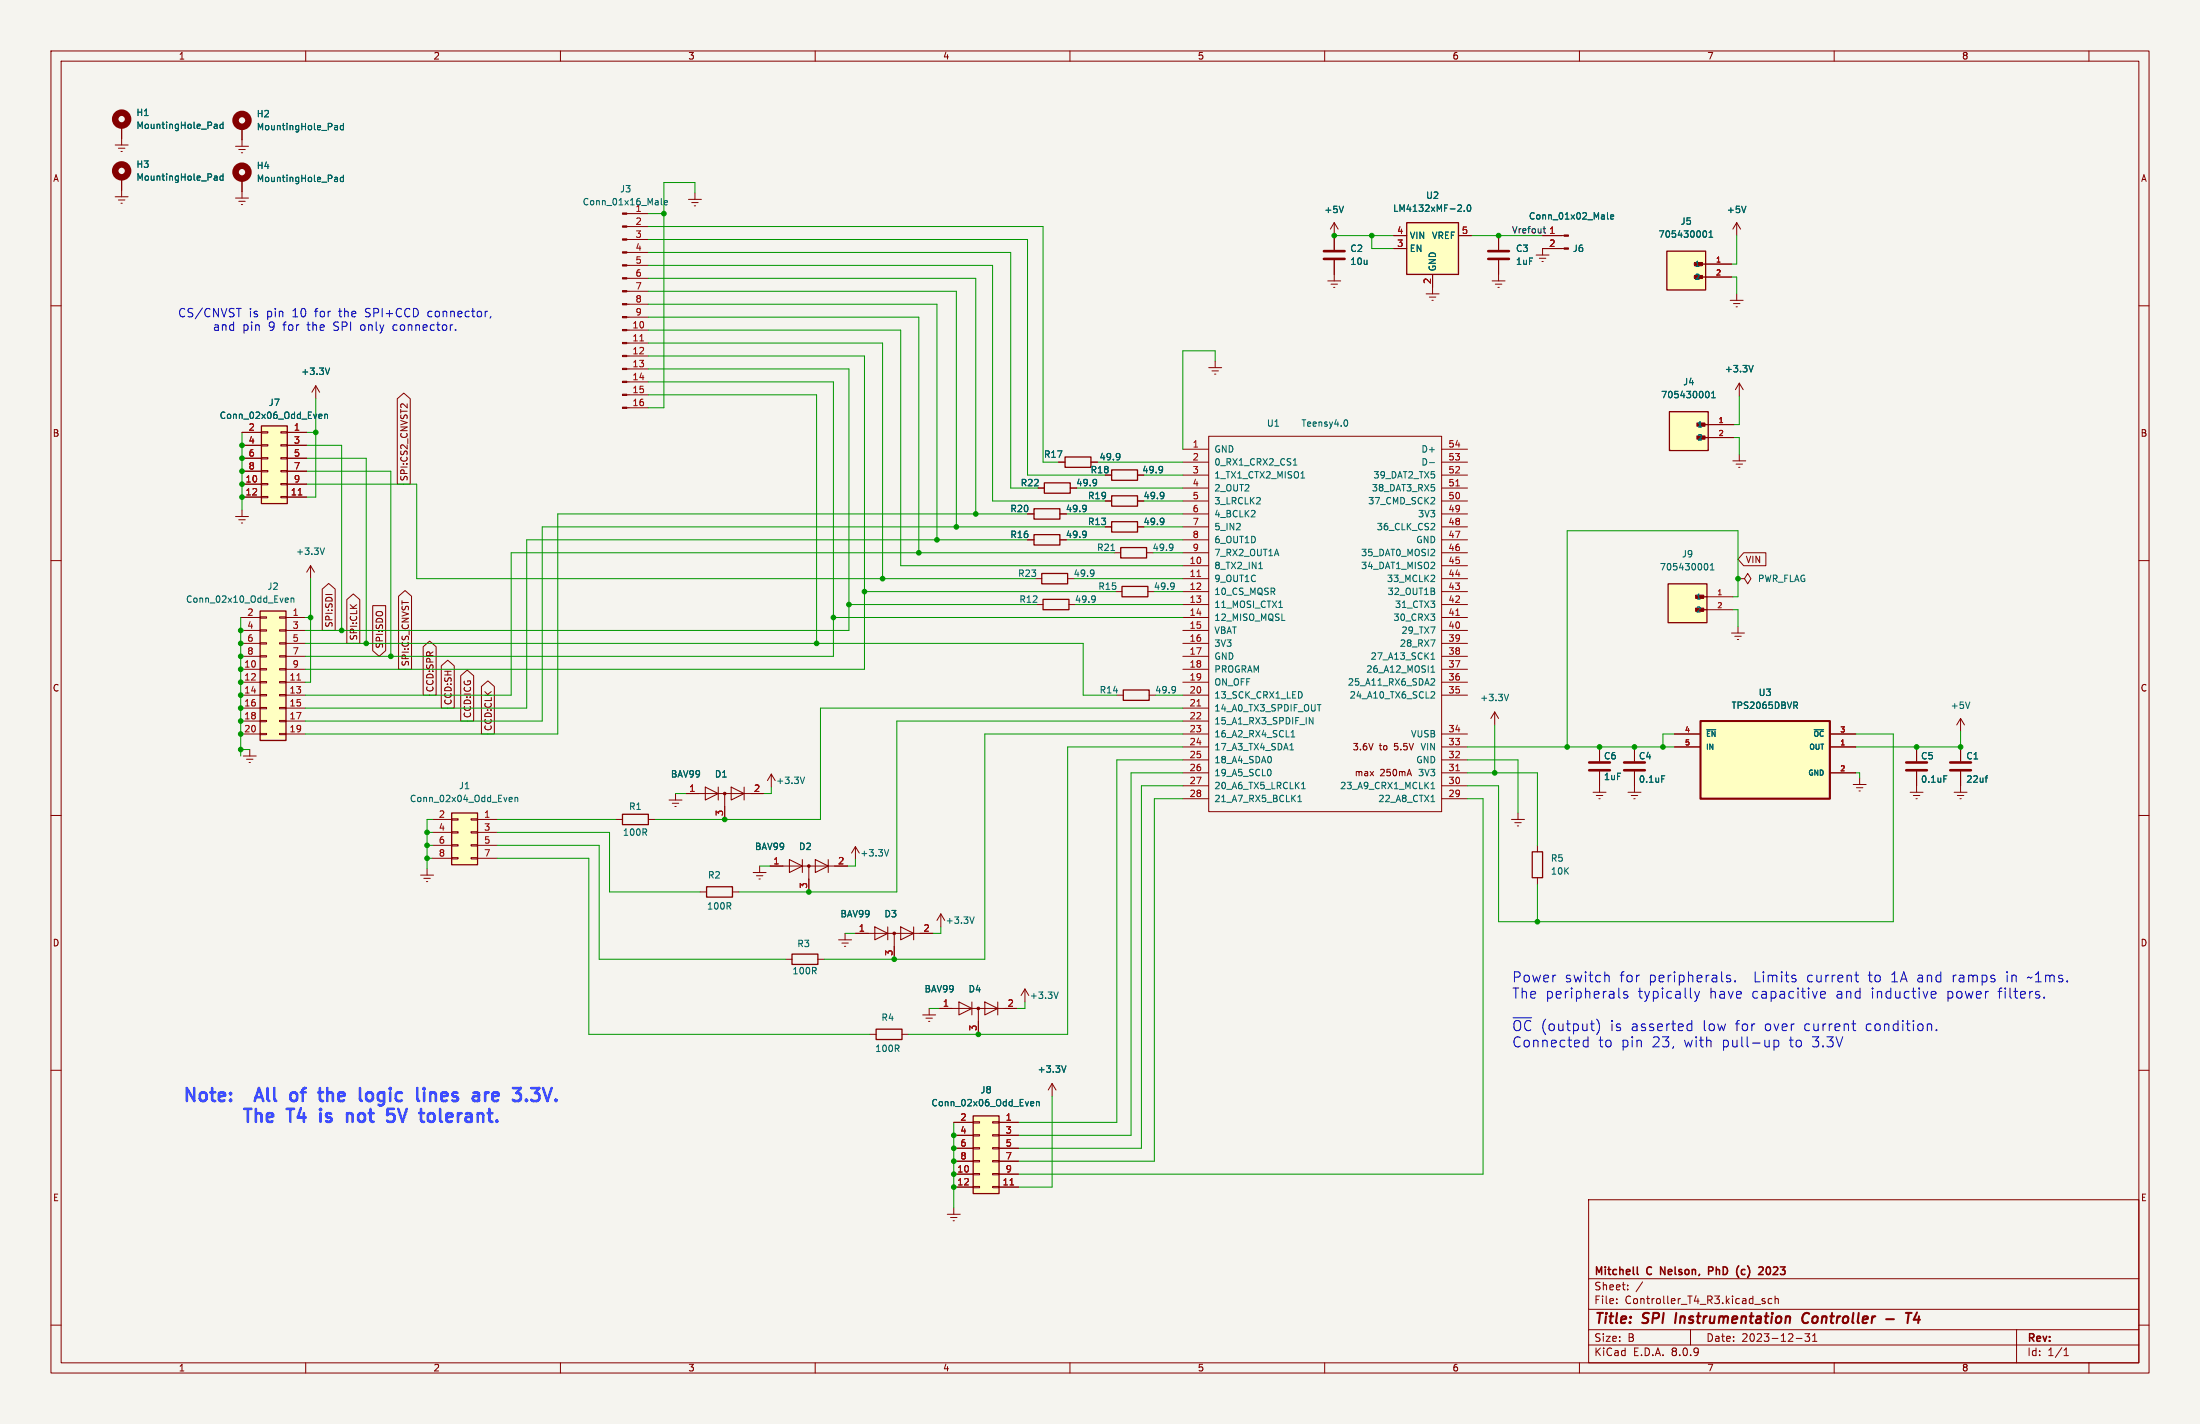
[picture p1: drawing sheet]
<svg xmlns="http://www.w3.org/2000/svg" width="432mm" height="279mm" viewBox="0 0 432 279" stroke-linecap="round" stroke-linejoin="round" font-family="sans-serif">
<path d="M0 0h431.8v279.4h-431.8z" fill="#f5f4ef" stroke="#f5f4ef" stroke-width=".2"/>
<g fill="none" stroke="#840000" stroke-width=".2">
<path d="M10 10h411.8v259.4h-411.8zM12 12h407.8v255.4h-407.8zM60 10v2M110 10v2M160 10v2M210 10v2M260 10v2M310 10v2M360 10v2M410 10v2M22.6 28.4h2.5M23.2 29.1h1.3"/>
<path d="M23.7 29.7h.3M23.9 24.6v3.8M23.9 34.8v2.5M47.5 24.9v2.5M10 60h2M62 75.7l-.8 1.3M62 75.7v2.5M62 75.7l.7 1.3M419.8 60h2M10 110h2M419.8 110h2M10 160h2"/>
<path d="M297.9 159.5v1.3M419.8 160h2M296.7 160.8h2.5M297.3 161.4h1.3M297.8 162.1h.3M10 210h2M419.8 210h2M311.8 235.4h108v32h-108zM10 260h2M311.8 256.9h108M311.8 250.9h108M317.3 255.6v.2"/>
<path d="M317.3 254.9v.1M319.5 252.9v.2M319.5 252.2v.1M322.4 251.5l-1.3 1.9M345.8 255.1l.7 .4-.2 .3-.5-.1M346.4 254.9l-.4-.1-.2 .2M347.8 254.9l-.5-.1-.3 .3 .2 .6h.6M348.4 254.9l.2-.1 .4 .1v.9M348.4 254.3v1.5M419.8 260h2M60 267.4v2M110 267.4v2"/>
<path d="M160 267.4v2M210 267.4v2M260 267.4v2M310 267.4v2M311.8 263.9h108M311.8 260.9h108M331.8 260.9v3M352.5 262.6h1.2M354.3 261.7h.9l-.5 .6 .4 .1v.6l-.2 .2-.6-.2M355.8 263.2h.8M355.8 262.1l.4-.4v1.5M360 267.4v2"/>
<path d="M395.8 260.9v6.5M405.1 266h.9M405.1 264.9l.4-.4v1.5M410 267.4v2"/>
</g>
<path d="M329 257.6l-.2 2M354.7 257.6a1.07 1.07 0 0 0-.9 .8 1.07 1.07 0 0 0 .5 1.2l.5-.1M370.2 258.8h1.5M374.1 257.6h1.1M374.6 257.6l-.2 2M376.3 257.5l-.7 1.4h1.2M376.6 258.3l-.1 1.3" fill="none" stroke="#840000" stroke-width=".4"/>
<path d="M321.4 248.6v1.3l.2 .2M325.9 250.1v-1.5l.9 1.5M336.1 248.6h-.7v1.5M336.1 249.3l-.7 .1M341.3 248.4h-.1M342.1 249.1l-.3 .3v.4l.3 .3M345.8 248.6l.3 .3-.1 .3-.9 .9h1M347.1 248.6a.8 .8 0 0 0-.5 .7 .8 .8 0 0 0 .5 .8" fill="none" stroke="#840000" stroke-width=".3"/>
<g fill="none" stroke="#840000" stroke-width="1.3">
<circle cx="23.9" cy="33.5" r="1.27"/>
<circle cx="23.9" cy="23.4" r="1.27"/>
<circle cx="47.5" cy="23.6" r="1.27"/>
</g>
<g fill="none" stroke="#006464" stroke-width=".2">
<path d="M42.2 24.4l.4 .2v.6M42.2 34.5l.4 .2v.7M42.6 25.2h-.4M42.6 24.7h-.4M42.6 35.3l-.4 .1M42.6 34.8l-.4 .1M43.8 24.4h-.4l-.2 .2 .1 .6h.5M43.8 23.9v1.3M43.8 34.1v1.3M43.8 34.6l-.4-.1-.2 .3 .1 .5h.5M65.8 24.6l.4 .2v.7M66.2 25.4l-.4 .1"/>
<path d="M66.2 24.9l-.4 .1M67.4 24.7l-.4-.1-.2 .3 .1 .5h.5M67.4 24.2v1.3M64.7 72.2l-.4 1.3"/>
</g>
<path d="M333.8 141.5h25.4v15.2h-25.4z" fill="#ffffc2"/>
<path d="M333.8 141.5h25.4v15.2h-25.4z" fill="none" stroke="#840000" stroke-width=".41"/>
<g fill="none" stroke="#840000" stroke-width=".2">
<path d="M46.2 101.3h2.6M46.9 102h1.2M47.4 102.6h.2M47.5 100.1v1.2M61 111l-.8 1.3M61 111v2.5M61 111l.7 1.3M319.5 155.4h2.6M320.2 156.1h1.2M320.7 156.7h.2M320.8 154.2v1.2M328.7 146.6h5.1"/>
<path d="M328.7 144h5.1M359.2 146.6h5M359.2 151.6h5M359.2 144h5"/>
</g>
<path d="M63.7 107.5l-.4 1.3M352.4 138.4l.4 .6M352.6 137.7l.2 .3-.2 .4M335 143.2h1.8M356.1 143.2h1.8" fill="none" stroke="#006464" stroke-width=".2"/>
<path d="M51.3 83.6h5.1v15.2h-5.1z" fill="#ffffc2"/>
<g fill="none" stroke="#840000" stroke-width=".2">
<path d="M22.6 38.6h2.5M23.2 39.2h1.3M23.7 39.9h.3M23.9 37.3v1.3M135.1 39.1h2.6M135.8 39.8h1.2M136.4 37.8v1.3M123 59.7h4.3M123 57.2h4.3M123 54.6h4.3M123 52.1h4.3M123 49.5h4.3"/>
<path d="M123 47h4.3M123 44.5h4.3M123 41.9h4.3M136.3 40.4h.2M123 77.5h4.3M123 74.9h4.3M123 72.4h4.3M123 69.9h4.3M123 67.3h4.3M123 64.8h4.3M123 62.2h4.3M47.5 84.8h3.8"/>
<path d="M47.5 95h3.8M47.5 97.5h3.8M47.5 87.4h3.8M47.5 89.9h3.8M47.5 92.5h3.8M51.3 97.4h1.3v.3h-1.3zM51.3 94.9h1.3v.2h-1.3zM51.3 92.3h1.3v.3h-1.3zM51.3 89.8h1.3v.2h-1.3zM51.3 87.2h1.3v.3h-1.3zM51.3 84.7h1.3v.3h-1.3zM55.1 97.4h1.3v.3h-1.3z"/>
<path d="M55.1 94.9h1.3v.2h-1.3zM55.1 92.3h1.3v.3h-1.3zM55.1 89.8h1.3v.2h-1.3zM55.1 87.2h1.3v.3h-1.3zM55.1 84.7h1.3v.3h-1.3zM56.4 84.8h3.8M56.4 95h3.8M56.4 97.5h3.8M56.4 87.4h3.8M56.4 89.9h3.8M56.4 92.5h3.8M123 80h4.3"/>
<path d="M203.7 95.8h1.3M210.1 95.8h1.2M201.7 105.9h1.2M201.7 100.8h1.2M203.2 113.5h1.3M208 105.9h1.3M208 100.8h1.3M209.5 113.5h1.3M320.8 146.6v2.8M320.8 151.4v2.8M374.9 155.4h2.5M375.5 156.1h1.3"/>
<path d="M376 156.7h.3M376.2 146.6v2.8M376.2 151.4v4M383.5 155.4h2.6M384.2 156.1h1.2M384.7 156.7h.2M384.8 141l-.8 1.2M384.8 141v2.5M384.8 146.6v2.8M384.8 151.4v4M384.8 141l.8 1.2M82.5 171.7h2.6"/>
<path d="M83.2 172.3h1.3M83.7 173h.2M83.8 170.4v1.3"/>
</g>
<path d="M51.3 83.6h5.1v15.2h-5.1zM202.9 99.8h5.1v2.1h-5.1zM205 94.7h5.1v2.1h-5.1zM202.9 104.9h5.1v2h-5.1zM204.5 112.5h5v2.1h-5z" fill="none" stroke="#840000" stroke-width=".25"/>
<path d="M125.6 66.9h.7M58.5 97.1h.8" fill="none" stroke="#a90000" stroke-width=".2"/>
<g fill="none" stroke="#006464" stroke-width=".2">
<path d="M129.8 38.9v1.1l.2 .2M130.4 39.8l.6-.1-.1-.3h-.3l-.2 .1 .1 .6h.4M62.8 81.3h.3l.1 .3-.6 .1M63.1 82.1h-.3M63.7 81.4l.5-.1 .1 .8M63.7 81.3v.8M213.1 99.2l.1 .7-.2 .4M213.2 99.7l-.1 .2M215.1 94.1l.1 .7-.1 .4M215.2 94.6l-.1 .2M213.1 104.3l.1 .6-.2 .5M213.2 104.8l-.1 .1"/>
<path d="M214.6 111.9l.1 .7-.2 .4M214.7 112.4l-.1 .2M386.6 137.7l-.4 1.3M326.2 152.2h.6M381.5 152.2h.6M389.6 152.6h.5M390.1 152.2l-.2 .1"/>
</g>
<path d="M318.8 151.1h4M318.8 149.6h4M374.1 151.1h4.1M374.1 149.6h4.1M382.8 151.1h4M382.8 149.6h4" fill="none" stroke="#840000" stroke-width=".51"/>
<g fill="#840000" stroke="#840000" stroke-width=".2">
<path d="M122.2 79.9h.8v.2h-.8z"/>
<path d="M122.2 77.3h.8v.3h-.8z"/>
<path d="M122.2 74.8h.8v.3h-.8z"/>
<path d="M122.2 72.3h.8v.2h-.8z"/>
<path d="M122.2 69.7h.8v.3h-.8z"/>
<path d="M122.2 67.2h.8v.2h-.8z"/>
<path d="M122.2 64.6h.8v.3h-.8z"/>
<path d="M122.2 62.1h.8v.3h-.8z"/>
<path d="M122.2 59.6h.8v.2h-.8z"/>
<path d="M122.2 57h.8v.3h-.8z"/>
<path d="M122.2 54.5h.8v.2h-.8z"/>
<path d="M122.2 51.9h.8v.3h-.8z"/>
<path d="M122.2 49.4h.8v.3h-.8z"/>
<path d="M122.2 46.9h.8v.2h-.8z"/>
<path d="M122.2 44.3h.8v.3h-.8z"/>
<path d="M122.2 41.8h.8v.2h-.8z"/>
</g>
<path d="M88.6 159.5h5.1v10.2h-5.1z" fill="#ffffc2"/>
<g fill="none" stroke="#840000" stroke-width=".2">
<path d="M203.5 118.6h1.2M209.8 118.6h1.3M218.9 116.1h1.3M225.3 116.1h1.3M47.8 148.3h2.5M48.4 149h1.3M48.9 149.6h.2M49 147.1v1.2M84.8 160.8h3.8M84.8 163.3h3.8M84.8 165.9h3.8M84.8 168.4h3.8"/>
<path d="M88.6 168.3h1.3v.2h-1.3zM88.6 165.7h1.3v.3h-1.3zM88.6 163.2h1.3v.2h-1.3zM88.6 160.7h1.3v.2h-1.3zM92.5 168.3h1.2v.2h-1.2zM92.5 165.7h1.2v.3h-1.2zM92.5 163.2h1.2v.2h-1.2zM92.5 160.7h1.2v.2h-1.2zM93.7 160.8h3.8M93.7 163.3h3.8M93.7 165.9h3.8M93.7 168.4h3.8"/>
</g>
<path d="M204.7 117.6h5.1v2h-5.1zM220.2 115.1h5.1v2h-5.1zM88.6 159.5h5.1v10.2h-5.1z" fill="none" stroke="#840000" stroke-width=".25"/>
<path d="M214.9 117l.1 .6-.2 .5M215 117.5l-.1 .1M230.4 114.4l.1 .7-.2 .4M230.5 114.9l-.1 .2M100.1 156.5h.4v.3l-.6 .1M100.5 157.2l-.4 .1M101.1 156.6l.5-.1v.8M101.1 156.5v.8" fill="none" stroke="#006464" stroke-width=".2"/>
<path d="M276.1 43.7h10.2v10.1h-10.2z" fill="#ffffc2"/>
<path d="M276.1 43.7h10.2v10.1h-10.2z" fill="none" stroke="#840000" stroke-width=".25"/>
<path d="M273.6 48.8h2.5M273.6 46.2h2.5M281.2 53.8v2.6M286.3 46.2h2.5" fill="none" stroke="#840000" stroke-width=".2"/>
<path d="M286.7 40.3l.1 .4-.7 .8h.8M287.4 41.4v.1M288.1 40.3l.2-.1a.68 .68 0 0 1 .4 .6 .68 .68 0 0 1-.4 .7l-.3-.5z" fill="none" stroke="#006464" stroke-width=".2"/>
<path d="M327.4 114.6h7.6v7.6h-7.6z" fill="#ffffc2"/>
<path d="M327.4 114.6h7.6v7.6h-7.6zM333.1 119.6h1.9M333.1 117.1h1.9" fill="none" stroke="#840000" stroke-width=".25"/>
<g fill="#840000" stroke="#840000" stroke-width=".2">
<path d="M332.8 119.3h1.6v.7h-1.6z"/>
<path d="M332.8 116.8h1.6v.6h-1.6z"/>
<path d="M307 48.6h.8v.3h-.8z"/>
<path d="M307 46.1h.8v.3h-.8z"/>
</g>
<g fill="none" stroke="#840000" stroke-width=".2">
<path d="M260.6 55.1h2.5M261.2 55.8h1.3M261.7 56.4h.3M261.9 43.7v5.3M261.9 51.1v4M261.9 43.7l-.8 1.3M261.9 43.7l.7 1.3M294.1 46.2v2.8M294.1 51.1v2.7M301.5 50h2.5M302.1 50.7h1.3M302.6 51.3h.3"/>
<path d="M302.8 46.2h4.2M307 48.8h-4.2v1.2M335 117.1h5.1M335 119.6h5.1M341.1 113.5h1.3l.6-1 .7 1-.7 1.1-.6-1.1M341.1 113.5h.1M293.4 139.7l-.8 1.3M293.4 139.7v2.5M293.4 139.7l.7 1.3M339.9 124.2h2.5M340.5 124.8h1.3M341 125.5h.2"/>
<path d="M341.1 122.9v1.3"/>
</g>
<path d="M263.7 40.5l-.4 1.2M315.5 41.7v1.1l.2 .2M316.1 42.6l.6-.1v-.3h-.4l-.2 .1 .1 .6h.5M334.8 110.6a.68 .68 0 0 1 .4 .6 .68 .68 0 0 1-.4 .6M335.7 111.8h.7M335.7 110.9l.4-.3v1.2M296.1 136.2l-.4 1.3" fill="none" stroke="#006464" stroke-width=".2"/>
<path d="M259.8 50.8h4.1M259.8 49.3h4.1M292.1 50.8h4.1M292.1 49.3h4.1" fill="none" stroke="#840000" stroke-width=".51"/>
<path d="M327.2 49.3h7.6v7.6h-7.6z" fill="#ffffc2"/>
<path d="M327.2 49.3h7.6v7.6h-7.6zM332.9 54.4h1.9M332.9 51.8h1.9" fill="none" stroke="#840000" stroke-width=".25"/>
<g fill="#840000" stroke="#840000" stroke-width=".2">
<path d="M332.5 54h1.6v.7h-1.6z"/>
<path d="M332.5 51.5h1.6v.6h-1.6z"/>
</g>
<g fill="none" stroke="#840000" stroke-width=".2">
<path d="M279.9 57.7h2.5M280.5 58.3h1.3M281.1 58.9h.2M281.2 56.4v1.3M292.9 55.1h2.5M293.5 55.8h1.3M294 56.4h.3M294.1 53.8v1.3M334.8 51.8h5.1M334.8 54.4h5.1M339.6 58.9h2.5M340.2 59.6h1.3"/>
<path d="M340.9 43.7v2.5M340.9 57.7v1.2M340.9 43.7l-.8 1.3M340.9 43.7l.7 1.3M340.7 60.2h.3M341.4 75.2l-.8 1.3M341.4 75.2v2.5M341.4 75.2l.7 1.3M340.1 90.4h2.5M340.7 91.1h1.3M341.2 91.7h.3M341.4 89.2v1.2"/>
<path d="M206.5 212.6l-.8 1.3M206.5 212.6v2.5M206.5 212.6l.8 1.3"/>
</g>
<path d="M334.5 45.3a.68 .68 0 0 1 .5 .6 .68 .68 0 0 1-.5 .7M335.4 46.6h.8M335.4 45.6l.4-.3v1.3M342.7 40.5l-.4 1.2M344.1 71.7l-.4 1.3M209.2 209.1l-.4 1.3" fill="none" stroke="#006464" stroke-width=".2"/>
<path d="M327.7 80.8h7.6v7.6h-7.6z" fill="#ffffc2"/>
<path d="M327.7 80.8h7.6v7.6h-7.6zM333.4 85.9h1.9M333.4 83.3h1.9M300.7 167.1h2.1v5.1h-2.1z" fill="none" stroke="#840000" stroke-width=".25"/>
<g fill="#840000" stroke="#840000" stroke-width=".2">
<path d="M333.1 85.5h1.5v.7h-1.5z"/>
<path d="M333.1 83h1.5v.6h-1.5z"/>
</g>
<g fill="none" stroke="#840000" stroke-width=".2">
<path d="M46.2 38.9h2.6M46.2 28.7h2.6M46.9 39.5h1.2M46.9 29.3h1.2M47.4 30h.2M47.5 27.4v1.3M47.5 35.1v3.8M47.4 40.1h.2M237.2 72.1h2.6M237.9 72.8h1.2M238.4 73.4h.2M238.5 70.9v1.2"/>
<path d="M232.2 98.3h5M232.2 95.8h5M232.2 93.2h5M232.2 90.7h5M232.2 88.1h5M237.2 85.6h45.8v73.7h-45.8zM283 98.3h5M283 95.8h5M283 93.2h5M283 90.7h5M283 88.1h5M335.3 83.3h5.1"/>
<path d="M335.3 85.9h5.1M232.2 111h5M232.2 113.5h5M232.2 116.1h5M232.2 118.6h5M232.2 108.5h5M232.2 105.9h5M232.2 103.4h5M232.2 100.8h5M283 111h5M283 113.5h5M283 116.1h5"/>
<path d="M283 118.6h5M283 108.5h5M283 105.9h5M283 103.4h5M283 100.8h5M232.2 121.2h5M232.2 123.7h5M232.2 126.2h5M232.2 128.8h5M232.2 131.3h5M232.2 133.9h5M232.2 136.4h5"/>
<path d="M232.2 138.9h5M283 121.2h5M283 123.7h5M283 126.2h5M283 128.8h5M283 131.3h5M283 133.9h5M283 136.4h5M232.2 141.5h5M232.2 144h5M232.2 146.6h5M232.2 149.1h5"/>
<path d="M232.2 151.6h5M232.2 154.2h5M232.2 156.7h5M283 144h5M283 146.6h5M283 149.1h5M283 151.6h5M283 154.2h5M283 156.7h5M312.7 155.4h2.5M313.3 156.1h1.3M313.8 156.7h.3"/>
<path d="M313.9 146.6v2.8M313.9 151.4v4M363.7 153.9h2.6M364.4 154.6h1.2M364.9 155.2h.2M365 152.7v1.2M184.7 179.3l.7 1.3M184.7 179.3v2.6M184.7 179.3l-.8 1.3M301.8 165.9v1.2M301.8 172.2v1.3"/>
</g>
<g fill="none" stroke="#006464" stroke-width=".2">
<path d="M65.8 34.8l.4 .2v.6M66.2 35.6h-.4M66.2 35.1h-.4M67.4 34.8h-.4l-.2 .2 .1 .6h.5M67.4 34.4v1.2M335 76.8a.68 .68 0 0 1 .5 .6 .68 .68 0 0 1-.5 .6M335.9 78h.8M335.9 77.1l.4-.3v1.2M253.8 91.3h.8M254 90.3l.2-.3v1.3M255.3 93.8h.8M264.1 82.4a.68 .68 0 0 1 .4 .6 .68 .68 0 0 1-.4 .6"/>
<path d="M280.6 90.8h.9M280.8 98.9h.8M281.5 95.7v.5M281.5 97.7v.5M247.1 111.6h.7M251 119.2h.7M281.4 102.7l.2 .2-.1 .3-.7 .8h.8M281.5 110.4v.5l-.7 .7h.8M281.5 107.8v.5l-.7 .7h.8M281.5 112.9v.5l-.7 .7h.8M255.5 135.9l.1 .4-.1 .5M258.6 138.2h.7"/>
<path d="M280.8 125.5h.9l-.6 1.3M280.9 128.5l.3-.4v1.3M280.9 131l.3-.4v1.3M280.9 131.9h.7M280.9 129.4h.7M281.1 135.7l.4 .1 .1 .3-.8 .9h.8M281.1 133.2h.4l.1 .3-.8 .9h.8M249.3 151l.2 .4-.2 .8M249.5 148.6v.8M253.2 147.1h.7M253.4 144.6h.7M253.4 143.7l.4-.4v1.3"/>
<path d="M253.4 146l.1-.1v1.2M254.7 157.3h.8M254.7 156.4l.4-.4v1.3M255.5 154.8h.7M255.5 153.9l.3-.4v1.3M257 140.8l.7 1.3v-1.3M280.9 154.8h.7M280.9 157.3h.7M280.9 153.9l.3-.4v1.3M191.2 179.9l-.4 1.3"/>
</g>
<path d="M285.7 95.3h.8M234.9 113.1h.8M234.9 138.5h.8M285.7 120.7h.8M285.7 151.2h.8" fill="none" stroke="#a90000" stroke-width=".2"/>
<path d="M311.9 151.1h4.1M311.9 149.6h4.1" fill="none" stroke="#840000" stroke-width=".51"/>
<circle cx="47.5" cy="33.8" r="1.27" fill="none" stroke="#840000" stroke-width="1.3"/>
<path d="M51.1 119.9h5v25.4h-5z" fill="#ffffc2"/>
<g fill="none" stroke="#840000" stroke-width=".2">
<path d="M47.2 121.2h3.9M47.2 131.3h3.9M47.2 133.9h3.9M47.2 136.4h3.9M47.2 138.9h3.9M47.2 123.7h3.9M47.2 126.2h3.9M47.2 128.8h3.9M51.1 138.8h1.2v.3h-1.2zM51.1 136.3h1.2v.2h-1.2zM51.1 133.7h1.2v.3h-1.2zM51.1 131.2h1.2v.2h-1.2z"/>
<path d="M51.1 128.7h1.2v.2h-1.2zM51.1 126.1h1.2v.3h-1.2zM51.1 123.6h1.2v.2h-1.2zM51.1 121h1.2v.3h-1.2zM54.9 138.8h1.2v.3h-1.2zM54.9 136.3h1.2v.2h-1.2zM54.9 133.7h1.2v.3h-1.2zM54.9 131.2h1.2v.2h-1.2zM54.9 128.7h1.2v.2h-1.2zM54.9 126.1h1.2v.3h-1.2zM54.9 123.6h1.2v.2h-1.2zM54.9 121h1.2v.3h-1.2z"/>
<path d="M56.1 121.2h3.8M56.1 131.3h3.8M56.1 133.9h3.8M56.1 136.4h3.8M56.1 138.9h3.8M56.1 123.7h3.8M56.1 126.2h3.8M56.1 128.8h3.8M47.2 141.5h3.9M47.2 144h3.9M51.1 143.9h1.2v.2h-1.2zM51.1 141.4h1.2v.2h-1.2z"/>
<path d="M54.9 143.9h1.2v.2h-1.2zM54.9 141.4h1.2v.2h-1.2zM56.1 141.5h3.8M56.1 144h3.8M151.4 151.9l.7 1.3M151.4 151.9v2.5M151.4 151.9l-.8 1.3M164.6 184.4h2.5M165.2 185h1.3M165.7 185.7h.3M165.9 183.1v1.3M167.9 183.1h15.2"/>
<path d="M171.7 181.9l2.5 1.2-2.5 1.3zM174.2 181.9v2.5M175.5 183.1v5.1M176.8 181.9l2.5 1.2-2.5 1.3zM179.3 181.9v2.5"/>
</g>
<path d="M51.1 119.9h5v25.4h-5z" fill="none" stroke="#840000" stroke-width=".25"/>
<path d="M58.3 133.4h.7" fill="none" stroke="#a90000" stroke-width=".2"/>
<path d="M56.2 117.3l.3 .1 .1 .2-.6 .2M56.5 118.1l-.3 .1M57.1 117.5l.5-.1 .1 .8M57.1 117.3v.9M157.9 152.5l-.4 1.2" fill="none" stroke="#006464" stroke-width=".2"/>
<circle cx="175.5" cy="183.1" r=".25" fill="#840000" stroke="#840000" stroke-width=".2"/>
<path d="M191 218.9h5.1v15.3h-5.1z" fill="#ffffc2"/>
<g fill="none" stroke="#840000" stroke-width=".2">
<path d="M23.9 24.6v2.6M23.9 34.8v2.5M47.5 24.9v2.5M47.5 35.1v2.5M261.9 46.2v2.8M261.9 51.1v2.7M273.6 48.8h2.5M273.6 46.2h2.5M281.2 53.8v2.6M286.3 46.2h2.5M294.1 46.2v2.8M294.1 51.1v2.7"/>
<path d="M302.8 48.8h3.8M302.8 46.2h3.8M334.8 51.8h5.1M334.8 54.4h5.1M78 78.2l1.2-1.1 1.3 1.1v16.8h-2.5zM78.8 79.3h.4M79.9 79.2v.8M47.5 84.8h3.8M47.5 95h3.8M47.5 97.5h3.8M47.5 87.4h3.8M47.5 89.9h3.8"/>
<path d="M47.5 92.5h3.8M56.4 84.8h3.8M56.4 95h3.8M56.4 97.5h3.8M56.4 87.4h3.8M56.4 89.9h3.8M56.4 92.5h3.8M203.7 95.8h1.3M207.8 90.7h1.2M210.1 95.8h1.2M214.1 90.7h1.3M216.9 93.2h1.3"/>
<path d="M216.9 98.3h1.3M223.3 93.2h1.2M223.3 98.3h1.2M335.3 83.3h5.1M335.3 85.9h5.1M63.2 115.6l1.3-1.1 1.3 1.1v8.1h-2.6zM68.1 117.6l1.2-1.1 1.3 1.1v8.6h-2.5zM73.2 118.8h2.5v8.9l-1.3 1.1-1.2-1.1zM78.2 117l1.3-1.1 1.3 1.1v14.3h-2.6zM201.7 105.9h1.2M201.7 100.8h1.2M208 105.9h1.3"/>
<path d="M208 100.8h1.3M216.9 103.4h1.3M218.7 108.5h1.3M223.3 103.4h1.2M225 108.5h1.3M342.2 108.5h4.4v2.5h-4.4l-1.1-1.3zM83.1 126.9l1.2-1.1 1.3 1.1v9.5h-2.5zM86.6 130.6l1.3-1.1 1.3 1.1v8.3h-2.6zM90.4 132.6l1.3-1.1 1.3 1.1v8.9h-2.6zM94.5 134.7l1.3-1.1 1.2 1.1v9.3h-2.5zM219.2 136.4h1.3M225.6 136.4h1.2"/>
<path d="M131.3 157h2.6M132 157.6h1.2M132.5 158.2h.2M132.6 155.7v1.3M134.6 155.7h15.3M138.4 154.4l2.6 1.3-2.6 1.3zM141 154.4v2.6M142.2 155.7v5.1M143.5 154.4l2.5 1.3-2.5 1.3zM146 154.4v2.6M313.9 146.6v2.8M313.9 151.4v2.8"/>
<path d="M320.8 146.6v2.8M320.8 151.4v2.8M328.7 146.6h5.1M328.7 144h5.1M359.2 146.6h5M359.2 151.6h5M359.2 144h5M376.2 146.6v2.8M376.2 151.4v2.8M384.8 146.6v2.8M384.8 151.4v2.8M120.9 160.8h1.3"/>
<path d="M127.3 160.8h1.2M137.4 175h1.3M143.8 175h1.2M147.8 171.2h2.6M148.5 171.8h1.2M149 172.5h.2M149.1 169.9v1.3M151.1 169.9h15.3M154.9 168.7l2.6 1.2-2.6 1.3zM157.5 168.7v2.5M158.7 169.9v5.1M160 168.7l2.6 1.2-2.6 1.3z"/>
<path d="M162.6 168.7v2.5M167.9 166.1l.8 1.3M167.9 166.1v2.6M167.9 166.1l-.8 1.3M154.2 188.2h1.2M160.5 188.2h1.3M167.9 183.1h2.5M175.5 185.7v2.5M180.6 183.1h2.5M181.1 199.1h2.5M181.7 199.8h1.3M182.4 197.9v1.2"/>
<path d="M184.4 197.9h15.2M188.2 196.6l2.6 1.3-2.6 1.2zM190.8 196.6v2.5M192 197.9v5M193.3 196.6l2.5 1.3-2.5 1.2zM195.8 196.6v2.5M201.2 194.1l.7 1.2M201.2 194.1v2.5M201.2 194.1l-.8 1.2M170.7 202.9h1.3M177 202.9h1.3M182.2 200.4h.3"/>
<path d="M185.9 238.3h2.6M186.6 238.9h1.2M187.1 239.5h.2M187.2 220.2h3.8M187.2 230.4h3.8M187.2 232.9h3.8M187.2 222.8h3.8M187.2 225.3h3.8M187.2 227.8h3.8M187.2 237v1.3M191 232.8h1.3v.2h-1.3zM191 230.3h1.3v.2h-1.3z"/>
<path d="M191 227.7h1.3v.3h-1.3zM191 225.2h1.3v.2h-1.3zM191 222.6h1.3v.3h-1.3zM191 220.1h1.3v.2h-1.3zM194.8 232.8h1.3v.2h-1.3zM194.8 230.3h1.3v.2h-1.3zM194.8 227.7h1.3v.3h-1.3zM194.8 225.2h1.3v.2h-1.3zM194.8 222.6h1.3v.3h-1.3zM194.8 220.1h1.3v.2h-1.3zM196.1 220.2h3.8M196.1 230.4h3.8"/>
<path d="M196.1 232.9h3.8M196.1 222.8h3.8M196.1 225.3h3.8M196.1 227.8h3.8"/>
</g>
<path d="M209 89.7h5.1v2h-5.1zM218.2 92.2h5.1v2h-5.1zM218.2 97.3h5.1v2h-5.1zM218.2 102.4h5.1v2h-5.1zM220 107.4h5v2.1h-5zM220.5 135.4h5.1v2h-5.1zM122.2 159.8h5.1v2h-5.1zM138.7 174h5.1v2h-5.1zM155.4 187.2h5.1v2h-5.1zM172 201.9h5v2.1h-5zM191 218.9h5.1v15.3h-5.1z" fill="none" stroke="#840000" stroke-width=".25"/>
<path d="M58.5 97.1h.8M198.2 232.5h.8" fill="none" stroke="#a90000" stroke-width=".2"/>
<g fill="none" stroke="#006464" stroke-width=".2">
<path d="M42.2 24.4l.4 .2v.6M42.2 34.5l.4 .2v.7M42.6 35.3l-.4 .1M42.6 34.8l-.4 .1M42.6 25.2h-.4M42.6 24.7h-.4M43.8 34.6l-.4-.1-.2 .3 .1 .5h.5M43.8 23.9v1.3M43.8 34.1v1.3M43.8 24.4h-.4l-.2 .2 .1 .6h.5M65.8 24.6l.4 .2v.7M65.8 34.8l.4 .2v.6"/>
<path d="M66.2 25.4l-.4 .1M66.2 24.9l-.4 .1M66.2 35.6h-.4M66.2 35.1h-.4M67.4 24.7l-.4-.1-.2 .3 .1 .5h.5M67.4 24.2v1.3M67.4 34.4v1.2M67.4 34.8h-.4l-.2 .2 .1 .6h.5M263.7 40.5l-.4 1.2M286.7 40.3l.1 .4-.7 .8h.8M287.4 41.4v.1M288.1 40.3l.2-.1a.68 .68 0 0 1 .4 .6 .68 .68 0 0 1-.4 .7l-.3-.5z"/>
<path d="M315.5 41.7v1.1l.2 .2M316.1 42.6l.6-.1v-.3h-.4l-.2 .1 .1 .6h.5M334.5 45.3a.68 .68 0 0 1 .5 .6 .68 .68 0 0 1-.5 .7M335.4 46.6h.8M335.4 45.6l.4-.3v1.3M342.7 40.5l-.4 1.2M64.7 72.2l-.4 1.3M335 76.8a.68 .68 0 0 1 .5 .6 .68 .68 0 0 1-.5 .6M335.9 78h.8M335.9 77.1l.4-.3v1.2M344.1 71.7l-.4 1.3M62.8 81.3h.3l.1 .3-.6 .1"/>
<path d="M63.1 82.1h-.3M63.7 81.4l.5-.1 .1 .8M63.7 81.3v.8M213.1 99.2l.1 .7-.2 .4M213.2 99.7l-.1 .2M215.1 94.1l.1 .7-.1 .4M215.2 94.6l-.1 .2M219.7 89l.1 .7-.2 .4M219.8 89.5l-.1 .2M228.1 91.6l.1 .6-.2 .5M228.2 92.1l-.1 .1M228.3 96.7l.1 .6-.1 .4"/>
<path d="M228.4 97.1l-.1 .2M213.1 104.3l.1 .6-.2 .5M213.2 104.8l-.1 .1M218 108h.8M228.3 101.7l.1 .7-.1 .4M228.4 102.2l-.1 .2M230.1 106.8l.1 .7-.2 .4M230.2 107.3l-.1 .2M230.6 134.8l.1 .6-.2 .4M230.7 135.2l-.1 .2M352.4 138.4l.4 .6M352.6 137.7l.2 .3-.2 .4"/>
<path d="M326.2 152.2h.6M335 143.2h1.8M356.1 143.2h1.8M381.5 152.2h.6M389.6 152.6h.5M390.1 152.2l-.2 .1M174.4 166.7l-.4 1.3M207.7 194.6l-.4 1.3M202.5 216.1l.3 .1 .1 .2-.6 .2M202.8 216.9l-.3 .1M203.4 216.3l.5-.1 .1 .8M203.4 216.1v.9"/>
<path d="M209.2 209.1l-.4 1.3"/>
</g>
<g fill="#840000" stroke="#840000" stroke-width=".2">
<circle cx="142.2" cy="155.7" r=".25"/>
<circle cx="192" cy="197.9" r=".25"/>
<circle cx="158.7" cy="169.9" r=".25"/>
</g>
<path d="M302.9 44.9h.5M303.1 44.4v1.1l.3 .2" fill="none" stroke="#0f0f0f" stroke-width=".2"/>
<g fill="none" stroke="#0000c2" stroke-width=".2">
<path d="M46.4 60.5h.9M89.4 64.7v.1M96.3 62.1l-.1 .3M313.4 200a2.27 2.27 0 0 1 0 3M315.3 191.3l.4 .1 .1 .2v1.1M317.7 195.6l.3 .2M319.4 194.6l-.5-.1-.2 .3 .1 .3 .6 .2v.4h-.7M332.6 194.5l.5 1.3M333.1 195.8l-.2 .5-.3 .2M333.6 194.5l-.5 1.3M339.6 191.4l-.5-.1-.3 .3 .1 .3 .7 .2v.5h-.8M340.5 192.5v.2"/>
<path d="M352.2 192l.3 .3-.3 .4M352.2 191.3l.2 .1M357.3 195.2l1-.2-.1-.4-.6-.1-.3 .3 .1 .9h.8M364 191.3h.8M364.3 190.7v1.7l.1 .2 .4 .1M379 195.6l.3 .2 .6-.1M379 194.8l.3-.3h.4l.3 .3v.2l-1 .2M401.2 195.7v.1M310.7 205l.4 .4 .6-.1M311.7 203.4v2M311.7 204.2l-.6-.1-.4 .4M312.1 200.9h.8"/>
<path d="M312.5 202.1l.4 .1M331.3 201h.8M331.3 202.1h.8M332.1 200.2v2M347.2 204.1v1.3M347.2 205.2v.1M348.2 204.2l.6-.1 .3 .4v.5l-.2 .3h-.7M348.2 204.1v2M363.5 200.9h.7M363.8 200.2v1.7v.2l.4 .1M378.6 200.9l.4 .1 .1 .2v1M380.1 202v.2"/>
</g>
<g fill="none" stroke="#3d4cff" stroke-width=".51">
<path d="M50.8 213.5l-.8 2.5M58.1 214.5a.69 .69 0 0 0-1.1 .3v.7a.69 .69 0 0 0 1.1 .4M64.2 213.5v2.5M64.6 214.3l-.4 .3M68.1 218.4v1.7M69.1 218.5a.69 .69 0 0 0-1 .2M72.1 214.5a.69 .69 0 0 1 1.1 .3v.7a.69 .69 0 0 1-1.1 .4M77.3 218.8l.1 .2-.1 .9-.4 .2h-.6M84.4 218.4a.69 .69 0 0 1 .9 .5v.7a.69 .69 0 0 1-.9 .5M84.4 214.6a.63 .63 0 0 1 1.1 .1v1.3M84.4 214.3v1.7M97.9 214.7l-.4-.4h-.5l-.3 .4 .1 1.2 .2 .1 .8-.1"/>
<path d="M97.9 214.9l-1.2 .3M100.7 213.5h1.5l-.8 1M104.3 213.5h1.6l-.9 1a.69 .69 0 0 1 .9 .4v.6l-.3 .4-1 .1M106.6 213.5l.8 2.5"/>
</g>
<g fill="none" stroke="#009600" stroke-width=".2">
<path d="M136.4 37.8v-2h-6.1v44.2h-3M127.3 47h74.4v46.2h15.2M127.3 52.1h67.5v46.2h22.1M127.3 44.5h77.4v46.2h3.1M127.3 49.5h71.1v46.3h5.3M127.3 57.2h60.4v46.2M127.3 59.7h56.6v46.2M127.3 54.6h64.2v46.2M127.3 41.9h3M261.9 46.2h11.7M269.2 46.2v2.6h4.4M288.8 46.2h14"/>
<path d="M339.9 54.4h1v3.3M340.9 46.2v5.6h-1M62 78.2v19.3h-1.8M127.3 69.9h42.4v61.4h-109.8M127.3 72.4h39.3v51.3h-106.7M127.3 77.5h33v48.7M127.3 74.9h36.3v53.9h-103.7M127.3 67.3h45.9v46.2M127.3 64.8h49.5v46.2h55.4M127.3 62.2h53v46.3M238.5 70.9v-2.1h-6.3v19.3M341.4 77.7v5.6h-1"/>
<path d="M47.5 84.8v15.3M60.2 95h21.6v18.5h121.4M60.2 84.8h1.8M60.2 89.9h11.7v36.3M60.2 87.4h6.9v36.3M60.2 92.5h16.5v36.3M211.3 95.8h20.9M215.4 90.7h16.8M224.5 93.2h7.7M224.5 98.3h7.7M340.4 85.9h1v3.3M61 113.5v20.4h-1.1"/>
<path d="M166.6 118.6h36.9M169.7 116.1h49.2M201.7 105.9h-98.3v33h-43.5M201.7 100.8h-92.2v43.2h-49.6M209.3 105.9h22.9M209.3 100.8h22.9M210.8 113.5h21.4M211.1 118.6h21.1M216.9 103.4h-110.5v38.1h-46.5M218.7 108.5h-118.4v27.9h-40.4M224.5 103.4h7.7M226.3 108.5h5.9"/>
<path d="M226.6 116.1h5.6M340.1 117.1h1v-13h-33.5v42.5M340.1 119.6h1v3.3M47.2 121.2v27.1M59.9 126.2h152.7v10.2h6.6M59.9 121.2h1.1M163.6 121.2h68.6M226.8 136.4h5.4M232.2 138.9h-71.2v21.9h-32.5M47.2 147.1h1.8M132.6 155.7h2M151.4 154.4v1.3h-1.5"/>
<path d="M232.2 156.7h-5.6v71.1h-26.7M232.2 141.5h-56.2v33.5h-31M232.2 146.6h-22.7v56.3h-31.2M232.2 149.1h-13v71.1h-19.3M232.2 151.6h-10.2v71.2h-22.1M232.2 144h-38.9v44.2h-31.5M232.2 154.2h-8.2v71.1h-24.1M288 156.7h3.1v73.7h-91.2M288 146.6h40.7M288 149.1h9.9v10.4M288 151.6h13.8v14.3M293.4 142.2v9.4"/>
<path d="M328.7 144h-2.3v2.6M364.2 144h7.4v36.8h-77.5v-26.6h-6.1M364.2 151.6h.8v1.1M384.8 143.5v3.1h-20.6M83.8 168.4h1M83.8 165.9h1M83.8 163.3h1M84.8 160.8h-1v9.6M97.5 168.4h18.1v34.5h55.1M97.5 163.3h22.1v11.7h17.8M97.5 165.9h20.1v22.3h36.6M97.5 160.8h23.4"/>
<path d="M149.1 169.9h2M167.9 168.7v1.2h-1.5M301.8 173.5v7.3M165.9 183.1h2M182.4 197.9h2M184.7 181.9v1.2h-1.6M201.2 196.6v1.3h-1.6M206.5 215.1v17.8h-6.6M187.2 220.2v16.8"/>
</g>
<g fill="#009600" stroke="#009600" stroke-width=".2">
<circle cx="142.2" cy="160.8" r=".46"/>
<circle cx="192" cy="202.9" r=".46"/>
<circle cx="158.7" cy="175" r=".46"/>
<circle cx="175.5" cy="188.2" r=".46"/>
<circle cx="67.1" cy="123.7" r=".46"/>
<circle cx="76.7" cy="128.8" r=".46"/>
<circle cx="71.9" cy="126.2" r=".46"/>
<circle cx="47.2" cy="138.9" r=".46"/>
<circle cx="47.2" cy="141.5" r=".46"/>
<circle cx="47.2" cy="136.4" r=".46"/>
<circle cx="47.2" cy="133.9" r=".46"/>
<circle cx="47.2" cy="144" r=".46"/>
<circle cx="47.2" cy="147.1" r=".46"/>
<circle cx="83.8" cy="163.3" r=".46"/>
<circle cx="47.2" cy="128.8" r=".46"/>
<circle cx="47.2" cy="131.3" r=".46"/>
<circle cx="83.8" cy="168.4" r=".46"/>
<circle cx="130.3" cy="41.9" r=".46"/>
<circle cx="47.2" cy="126.2" r=".46"/>
<circle cx="47.2" cy="123.7" r=".46"/>
<circle cx="61" cy="121.2" r=".46"/>
<circle cx="47.5" cy="92.5" r=".46"/>
<circle cx="47.5" cy="95" r=".46"/>
<circle cx="62" cy="84.8" r=".46"/>
<circle cx="47.5" cy="97.5" r=".46"/>
<circle cx="47.5" cy="89.9" r=".46"/>
<circle cx="47.5" cy="87.4" r=".46"/>
<circle cx="166.6" cy="118.6" r=".46"/>
<circle cx="163.6" cy="121.2" r=".46"/>
<circle cx="180.3" cy="108.5" r=".46"/>
<circle cx="187.7" cy="103.4" r=".46"/>
<circle cx="83.8" cy="165.9" r=".46"/>
<circle cx="160.3" cy="126.2" r=".46"/>
<circle cx="294.1" cy="46.2" r=".46"/>
<circle cx="269.2" cy="46.2" r=".46"/>
<circle cx="261.9" cy="46.2" r=".46"/>
<circle cx="293.4" cy="151.6" r=".46"/>
<circle cx="341.1" cy="113.5" r=".46"/>
<circle cx="326.4" cy="146.6" r=".46"/>
<circle cx="313.9" cy="146.6" r=".46"/>
<circle cx="320.8" cy="146.6" r=".46"/>
<circle cx="301.8" cy="180.8" r=".46"/>
<circle cx="307.6" cy="146.6" r=".46"/>
<circle cx="376.2" cy="146.6" r=".46"/>
<circle cx="384.8" cy="146.6" r=".46"/>
<circle cx="183.9" cy="105.9" r=".46"/>
<circle cx="191.5" cy="100.8" r=".46"/>
<circle cx="173.2" cy="113.5" r=".46"/>
<circle cx="169.7" cy="116.1" r=".46"/>
<circle cx="187.2" cy="222.8" r=".46"/>
<circle cx="187.2" cy="230.4" r=".46"/>
<circle cx="187.2" cy="232.9" r=".46"/>
<circle cx="187.2" cy="227.8" r=".46"/>
<circle cx="187.2" cy="225.3" r=".46"/>
</g>
<g font-size="3.5" fill="#3d4cff">
<text x="35.6" y="216.9">Note:</text>
<text x="47.2" y="221">The</text>
<text x="51.3" y="216.9">All</text>
<text x="56.5" y="221">T4</text>
<text x="59" y="216.9">of</text>
<text x="63.8" y="221">is</text>
<text x="65.7" y="216.9">the</text>
<text x="70.1" y="221">not</text>
<text x="74.6" y="216.9">logic</text>
<text x="79.1" y="221">5V</text>
<text x="86.6" y="221">tolerant.</text>
<text x="86.9" y="216.9">lines</text>
<text x="98.9" y="216.9">are</text>
<text x="107.9" y="216.9">3.3V.</text>
</g>
<g font-size="2.8" fill="#0000c2">
<text x="296.7" y="193">Power</text>
<text x="296.7" y="196.2">The peripherals</text>
<text x="307" y="193">switch</text>
<text x="317.8" y="193">for</text>
<text x="321.4" y="196.2">typically</text>
<text x="323.6" y="193">peripherals.</text>
<text x="335.4" y="196.2">have</text>
<text x="343.8" y="196.2">capacitive</text>
<text x="344.2" y="193">Limits</text>
<text x="354.7" y="193">current</text>
<text x="360.4" y="196.2">and</text>
<text x="366.8" y="193">to</text>
<text x="367.3" y="196.2">inductive</text>
<text x="371.3" y="193">1A and</text>
<text x="382.2" y="196.2">power</text>
<text x="383.4" y="193">ramps</text>
<text x="392.4" y="196.2">filters.</text>
<text x="394" y="193">in</text>
<text x="398.4" y="193">~1ms.</text>
<text x="296.7" y="202.5">~{OC}</text>
<text x="302.3" y="202.5">(output)</text>
<text x="315.9" y="202.5">is</text>
<text x="320.1" y="202.5">asserted</text>
<text x="334.2" y="202.5">low</text>
<text x="340.7" y="202.5">for</text>
<text x="346.4" y="202.5">over</text>
<text x="354.2" y="202.5">current</text>
<text x="366.3" y="202.5">condition.</text>
<text x="296.7" y="205.7">Connected</text>
<text x="313.6" y="205.7">to</text>
<text x="318.1" y="205.7">pin</text>
<text x="324.2" y="205.7">23,</text>
<text x="330.5" y="205.7">with</text>
<text x="338" y="205.7">pull-up</text>
<text x="351.3" y="205.7">to</text>
<text x="355.8" y="205.7">3.3V</text>
</g>
<g font-size="2.8" fill="#840000">
<text x="312.8" y="260.3">Title:</text>
<text x="322.5" y="260.3">SPI</text>
<text x="329.6" y="260.3">Instrumentation</text>
<text x="355.4" y="260.3">Controller</text>
</g>
<g font-size="2.3" fill="#0000c2">
<text x="34.9" y="62.5">CS/CNVST</text>
<text x="41.7" y="65.1">and</text>
<text x="47.6" y="65.1">pin</text>
<text x="48.8" y="62.5">is</text>
<text x="52.3" y="62.5">pin</text>
<text x="52.7" y="65.1">9</text>
<text x="55.7" y="65.1">for</text>
<text x="57.5" y="62.5">10</text>
<text x="60.5" y="65.1">the</text>
<text x="62" y="62.5">for</text>
<text x="65.8" y="65.1">SPI</text>
<text x="66.9" y="62.5">the</text>
<text x="71.2" y="65.1">only</text>
<text x="72.1" y="62.5">SPI+CCD</text>
<text x="77.7" y="65.1">connector.</text>
<text x="84.5" y="62.5">connector,</text>
</g>
<g font-size="2.1" fill="#840000">
<text x="312.8" y="250.6">Mitchell</text>
<text x="323.3" y="250.6">C</text>
<text x="326.6" y="250.6">Nelson,</text>
<text x="336.6" y="250.6">PhD</text>
<text x="342.7" y="250.6">(c)</text>
<text x="347.7" y="250.6">2023</text>
<text x="312.8" y="256.1">File:</text>
<text x="312.8" y="253.4">Sheet:</text>
<text x="318.9" y="256.1">Controller_T4_R3.kicad_sch</text>
<text x="312.8" y="263.5">Size:</text>
<text x="319.5" y="263.5">B</text>
<text x="334.8" y="263.5">Date:</text>
<text x="341.8" y="263.5">2023-12-31</text>
<text x="397.8" y="263.7">Rev:</text>
<text x="312.8" y="266.3">KiCad</text>
<text x="320.5" y="266.3">E.D.A.</text>
<text x="328.1" y="266.3">8.0.9</text>
<text x="397.8" y="266.3">Id:</text>
<text x="401.9" y="266.3">1/1</text>
</g>
<g font-size="1.8" fill="#840000">
<text x="35" y="11.9">1</text>
<text x="85" y="11.9">2</text>
<text x="135" y="11.9">3</text>
<text x="185" y="11.9">4</text>
<text x="235" y="11.9">5</text>
<text x="285" y="11.9">6</text>
<text x="335" y="11.9">7</text>
<text x="385" y="11.9">8</text>
<text x="10.3" y="35.9">A</text>
<text x="420.1" y="35.9">A</text>
<text x="10.3" y="85.9">B</text>
<text x="420.1" y="85.9">B</text>
<text x="80.2" y="94.5" transform="rotate(-90 80.2 94.5)">SPI:CS2_CNVST2</text>
<text x="342.6" y="110.7">VIN</text>
<text x="65.5" y="123.2" transform="rotate(-90 65.5 123.2)">SPI:SDI</text>
<text x="70.3" y="125.8" transform="rotate(-90 70.3 125.8)">SPI:CLK</text>
<text x="75.4" y="127.3" transform="rotate(-90 75.4 127.3)">SPI:SDO</text>
<text x="80.5" y="130.8" transform="rotate(-90 80.5 130.8)">SPI:CS_CNVST</text>
<text x="10.3" y="135.9">C</text>
<text x="85.3" y="135.9" transform="rotate(-90 85.3 135.9)">CCD:SPR</text>
<text x="420.1" y="135.9">C</text>
<text x="88.8" y="138.5" transform="rotate(-90 88.8 138.5)">CCD:SH</text>
<text x="92.6" y="141" transform="rotate(-90 92.6 141)">CCD:ICG</text>
<text x="96.7" y="143.5" transform="rotate(-90 96.7 143.5)">CCD:CLK</text>
<text x="265.4" y="147.4">3.6V</text>
<text x="270.7" y="147.4">to</text>
<text x="273.8" y="147.4">5.5V</text>
<text x="265.8" y="152.5">max</text>
<text x="270.9" y="152.5">250mA</text>
<text x="10.3" y="185.9">D</text>
<text x="420.1" y="185.9">D</text>
<text x="10.3" y="235.9">E</text>
<text x="420.1" y="235.9">E</text>
<text x="35" y="269.3">1</text>
<text x="85" y="269.3">2</text>
<text x="135" y="269.3">3</text>
<text x="185" y="269.3">4</text>
<text x="235" y="269.3">5</text>
<text x="285" y="269.3">6</text>
<text x="335" y="269.3">7</text>
<text x="385" y="269.3">8</text>
</g>
<g font-size="1.8" fill="#006464">
<text x="26.7" y="23">H1</text>
<text x="50.3" y="23.2">H2</text>
<text x="26.7" y="25.5">MountingHole_Pad</text>
<text x="50.3" y="25.8">MountingHole_Pad</text>
<text x="26.7" y="33.1">H3</text>
<text x="26.7" y="35.7">MountingHole_Pad</text>
<text x="50.3" y="33.4">H4</text>
<text x="50.3" y="35.9">MountingHole_Pad</text>
<text x="114.3" y="40.5">Conn_01x16_Male</text>
<text x="121.6" y="37.9">J3</text>
<text x="124.6" y="41.7">1</text>
<text x="273.3" y="41.8">LM4132xMF-2.0</text>
<text x="279.8" y="39.2">U2</text>
<text x="259.8" y="42">+5V</text>
<text x="276.6" y="47.1">VIN</text>
<text x="281" y="47.1">VREF</text>
<text x="300" y="43.3">Conn_01x02_Male</text>
<text x="325.4" y="46.8">705430001</text>
<text x="329.8" y="44.3">J5</text>
<text x="338.8" y="42">+5V</text>
<text x="264.9" y="49.6">C2</text>
<text x="264.9" y="52.2">10u</text>
<text x="276.6" y="49.6">EN</text>
<text x="282" y="53.3" transform="rotate(-90 282 53.3)">GND</text>
<text x="297.4" y="49.6">C3</text>
<text x="297.4" y="52.2">1uF</text>
<text x="308.6" y="49.6">J6</text>
<text x="59" y="73.8">+3.3V</text>
<text x="330.3" y="75.8">J4</text>
<text x="338.4" y="73.3">+3.3V</text>
<text x="43" y="82.4">Conn_02x06_Odd_Even</text>
<text x="52.7" y="79.9">J7</text>
<text x="248.6" y="83.9">U1</text>
<text x="255.3" y="83.9">Teensy4.0</text>
<text x="325.9" y="78.3">705430001</text>
<text x="238.3" y="89">GND</text>
<text x="278.9" y="89">D+</text>
<text x="200.2" y="95.6">R22</text>
<text x="204.8" y="90">R17</text>
<text x="211.1" y="95.6">49.9</text>
<text x="214" y="93.1">R18</text>
<text x="215.7" y="90.5">49.9</text>
<text x="224.1" y="93.1">49.9</text>
<text x="238.3" y="91.5">0_RX1_CRX2_CS1</text>
<text x="238.3" y="94.1">1_TX1_CTX2_MISO1</text>
<text x="269.5" y="94.1">39_DAT2_TX5</text>
<text x="278.9" y="91.5">D-</text>
<text x="198.2" y="100.7">R20</text>
<text x="209.1" y="100.7">49.9</text>
<text x="213.4" y="98.1">R19</text>
<text x="224.3" y="98.1">49.9</text>
<text x="238.3" y="99.2">3_LRCLK2</text>
<text x="238.3" y="101.7">4_BCLK2</text>
<text x="238.3" y="96.6">2_OUT2</text>
<text x="268.4" y="99.2">37_CMD_SCK2</text>
<text x="269.2" y="96.6">38_DAT3_RX5</text>
<text x="278.2" y="101.7">3V3</text>
<text x="198.2" y="105.8">R16</text>
<text x="209.1" y="105.8">49.9</text>
<text x="213.4" y="103.2">R13</text>
<text x="224.3" y="103.2">49.9</text>
<text x="238.3" y="104.2">5_IN2</text>
<text x="238.3" y="106.8">6_OUT1D</text>
<text x="270.1" y="104.2">36_CLK_CS2</text>
<text x="277.9" y="106.8">GND</text>
<text x="58" y="109.1">+3.3V</text>
<text x="199.7" y="113.4">R23</text>
<text x="210.6" y="113.4">49.9</text>
<text x="215.2" y="108.3">R21</text>
<text x="226.1" y="108.3">49.9</text>
<text x="238.3" y="111.9">8_TX2_IN1</text>
<text x="238.3" y="109.3">7_RX2_OUT1A</text>
<text x="267" y="111.9">34_DAT1_MISO2</text>
<text x="267" y="109.3">35_DAT0_MOSI2</text>
<text x="325.7" y="112.1">705430001</text>
<text x="330" y="109.6">J9</text>
<text x="36.4" y="118.5">Conn_02x10_Odd_Even</text>
<text x="52.4" y="115.9">J2</text>
<text x="200" y="118.5">R12</text>
<text x="210.9" y="118.5">49.9</text>
<text x="215.5" y="115.9">R15</text>
<text x="226.4" y="115.9">49.9</text>
<text x="238.3" y="114.4">9_OUT1C</text>
<text x="238.3" y="116.9">10_CS_MQSR</text>
<text x="238.3" y="119.5">11_MOSI_CTX1</text>
<text x="272.1" y="114.4">33_MCLK2</text>
<text x="272.2" y="116.9">32_OUT1B</text>
<text x="273.7" y="119.5">31_CTX3</text>
<text x="344.9" y="114.4">PWR_FLAG</text>
<text x="238.3" y="122">12_MISO_MQSL</text>
<text x="238.3" y="124.6">VBAT</text>
<text x="273.4" y="122">30_CRX3</text>
<text x="275" y="124.6">29_TX7</text>
<text x="238.3" y="127.1">3V3</text>
<text x="238.3" y="129.6">GND</text>
<text x="268.9" y="129.6">27_A13_SCK1</text>
<text x="274.7" y="127.1">28_RX7</text>
<text x="215.7" y="136.2">R14</text>
<text x="226.6" y="136.2">49.9</text>
<text x="238.3" y="132.2">PROGRAM</text>
<text x="238.3" y="134.7">ON_OFF</text>
<text x="238.3" y="137.3">13_SCK_CRX1_LED</text>
<text x="264.4" y="134.7">25_A11_RX6_SDA2</text>
<text x="264.8" y="137.3">24_A10_TX6_SCL2</text>
<text x="268.1" y="132.2">26_A12_MOSI1</text>
<text x="290.4" y="137.8">+3.3V</text>
<text x="345.1" y="136.8">U3</text>
<text x="238.3" y="139.8">14_A0_TX3_SPDIF_OUT</text>
<text x="238.3" y="142.3">15_A1_RX3_SPDIF_IN</text>
<text x="339.8" y="139.3">TPS2065DBVR</text>
<text x="382.8" y="139.3">+5V</text>
<text x="238.3" y="144.9">16_A2_RX4_SCL1</text>
<text x="238.3" y="147.4">17_A3_TX4_SDA1</text>
<text x="238.3" y="150">18_A4_SDA0</text>
<text x="276.8" y="144.9">VUSB</text>
<text x="277.9" y="150">GND</text>
<text x="278.7" y="147.4">VIN</text>
<text x="314.7" y="149.2">C6</text>
<text x="321.6" y="149.2">C4</text>
<text x="376.9" y="149.2">C5</text>
<text x="385.8" y="149.2">C1</text>
<text x="90" y="155">J1</text>
<text x="131.6" y="152.8">BAV99</text>
<text x="140.2" y="152.8">D1</text>
<text x="152.2" y="154">+3.3V</text>
<text x="238.3" y="152.5">19_A5_SCL0</text>
<text x="238.3" y="155">20_A6_TX5_LRCLK1</text>
<text x="262.9" y="155">23_A9_CRX1_MCLK1</text>
<text x="278.2" y="152.5">3V3</text>
<text x="314.7" y="153.3">1uF</text>
<text x="321.6" y="153.8">0.1uF</text>
<text x="376.9" y="153.8">0.1uF</text>
<text x="385.8" y="153.8">22uf</text>
<text x="80.4" y="157.6">Conn_02x04_Odd_Even</text>
<text x="123.4" y="159.1">R1</text>
<text x="238.3" y="157.6">21_A7_RX5_BCLK1</text>
<text x="270.4" y="157.6">22_A8_CTX1</text>
<text x="122.2" y="164.2">100R</text>
<text x="148.1" y="167">BAV99</text>
<text x="156.7" y="167">D2</text>
<text x="138.9" y="172.6">R2</text>
<text x="168.8" y="168.2">+3.3V</text>
<text x="304.3" y="169.3">R5</text>
<text x="304.3" y="171.8">10K</text>
<text x="138.7" y="178.7">100R</text>
<text x="164.9" y="180.2">BAV99</text>
<text x="173.5" y="180.2">D3</text>
<text x="185.5" y="181.5">+3.3V</text>
<text x="155.4" y="191.4">100R</text>
<text x="156.4" y="186">R3</text>
<text x="181.4" y="194.9">BAV99</text>
<text x="190" y="194.9">D4</text>
<text x="202" y="196.2">+3.3V</text>
<text x="172.9" y="200.5">R4</text>
<text x="171.7" y="206.6">100R</text>
<text x="192.4" y="214.7">J8</text>
<text x="203.6" y="210.7">+3.3V</text>
<text x="182.7" y="217.3">Conn_02x06_Odd_Even</text>
</g>
<g font-size="1.8" fill="#a90000">
<text x="124.6" y="44.2">2</text>
<text x="124.6" y="46.7">3</text>
<text x="274.1" y="46">4</text>
<text x="286.8" y="46">5</text>
<text x="304" y="46">1</text>
<text x="124.6" y="49.3">4</text>
<text x="124.6" y="51.8">5</text>
<text x="274.1" y="48.5">3</text>
<text x="304" y="48.5">2</text>
<text x="124.6" y="54.4">6</text>
<text x="124.6" y="56.9">7</text>
<text x="124.6" y="59.4">8</text>
<text x="280.9" y="55.8" transform="rotate(-90 280.9 55.8)">2</text>
<text x="124" y="64.5">10</text>
<text x="124.6" y="62">9</text>
<text x="124" y="67.1">11</text>
<text x="124" y="69.6">12</text>
<text x="124" y="72.1">13</text>
<text x="124" y="74.7">14</text>
<text x="124" y="77.2">15</text>
<text x="124" y="79.8">16</text>
<text x="48.7" y="84.6">2</text>
<text x="48.7" y="87.1">4</text>
<text x="48.7" y="89.7">6</text>
<text x="57.6" y="84.6">1</text>
<text x="57.6" y="87.1">3</text>
<text x="57.6" y="89.7">5</text>
<text x="234" y="87.9">1</text>
<text x="284.2" y="87.9">54</text>
<text x="48.1" y="94.7">10</text>
<text x="48.7" y="92.2">8</text>
<text x="57.6" y="92.2">7</text>
<text x="57.6" y="94.7">9</text>
<text x="234" y="90.4">2</text>
<text x="234" y="93">3</text>
<text x="234" y="95.5">4</text>
<text x="284.2" y="95.5">51</text>
<text x="284.2" y="93">52</text>
<text x="284.2" y="90.4">53</text>
<text x="48.1" y="97.3">12</text>
<text x="57" y="97.3">11</text>
<text x="234" y="98">5</text>
<text x="234" y="100.6">6</text>
<text x="284.2" y="100.6">49</text>
<text x="284.2" y="98">50</text>
<text x="234" y="103.1">7</text>
<text x="234" y="105.7">8</text>
<text x="284.2" y="105.7">47</text>
<text x="284.2" y="103.1">48</text>
<text x="233.4" y="110.7">10</text>
<text x="233.4" y="113.3">11</text>
<text x="234" y="108.2">9</text>
<text x="284.2" y="113.3">44</text>
<text x="284.2" y="110.7">45</text>
<text x="284.2" y="108.2">46</text>
<text x="233.4" y="115.8">12</text>
<text x="233.4" y="118.4">13</text>
<text x="284.2" y="118.4">42</text>
<text x="284.2" y="115.8">43</text>
<text x="48.4" y="120.9">2</text>
<text x="48.4" y="123.4">4</text>
<text x="48.4" y="126">6</text>
<text x="57.3" y="120.9">1</text>
<text x="57.3" y="123.4">3</text>
<text x="57.3" y="126">5</text>
<text x="233.4" y="120.9">14</text>
<text x="233.4" y="123.4">15</text>
<text x="233.4" y="126">16</text>
<text x="284.2" y="126">39</text>
<text x="284.2" y="123.4">40</text>
<text x="284.2" y="120.9">41</text>
<text x="47.8" y="131.1">10</text>
<text x="48.4" y="128.5">8</text>
<text x="57.3" y="128.5">7</text>
<text x="57.3" y="131.1">9</text>
<text x="233.4" y="128.5">17</text>
<text x="233.4" y="131.1">18</text>
<text x="284.2" y="131.1">37</text>
<text x="284.2" y="128.5">38</text>
<text x="47.8" y="133.6">12</text>
<text x="47.8" y="136.1">14</text>
<text x="56.7" y="133.6">11</text>
<text x="56.7" y="136.1">13</text>
<text x="233.4" y="133.6">19</text>
<text x="233.4" y="136.1">20</text>
<text x="284.2" y="136.1">35</text>
<text x="284.2" y="133.6">36</text>
<text x="47.8" y="138.7">16</text>
<text x="47.8" y="141.2">18</text>
<text x="47.8" y="143.8">20</text>
<text x="56.7" y="138.7">15</text>
<text x="56.7" y="141.2">17</text>
<text x="56.7" y="143.8">19</text>
<text x="233.4" y="138.7">21</text>
<text x="233.4" y="141.2">22</text>
<text x="233.4" y="143.8">23</text>
<text x="284.2" y="143.8">34</text>
<text x="233.4" y="146.3">24</text>
<text x="233.4" y="148.8">25</text>
<text x="284.2" y="148.8">32</text>
<text x="284.2" y="146.3">33</text>
<text x="135.2" y="155.4">1</text>
<text x="147.9" y="155.4">2</text>
<text x="233.4" y="151.4">26</text>
<text x="233.4" y="153.9">27</text>
<text x="284.2" y="153.9">30</text>
<text x="284.2" y="151.4">31</text>
<text x="86" y="160.5">2</text>
<text x="94.9" y="160.5">1</text>
<text x="142" y="160.2" transform="rotate(-90 142 160.2)">3</text>
<text x="233.4" y="156.5">28</text>
<text x="284.2" y="156.5">29</text>
<text x="86" y="163.1">4</text>
<text x="86" y="165.6">6</text>
<text x="94.9" y="163.1">3</text>
<text x="94.9" y="165.6">5</text>
<text x="86" y="168.1">8</text>
<text x="94.9" y="168.1">7</text>
<text x="151.7" y="169.7">1</text>
<text x="164.4" y="169.7">2</text>
<text x="158.5" y="174.4" transform="rotate(-90 158.5 174.4)">3</text>
<text x="168.5" y="182.9">1</text>
<text x="181.2" y="182.9">2</text>
<text x="175.3" y="187.7" transform="rotate(-90 175.3 187.7)">3</text>
<text x="185" y="197.6">1</text>
<text x="197.7" y="197.6">2</text>
<text x="191.8" y="202.4" transform="rotate(-90 191.8 202.4)">3</text>
<text x="188.4" y="220">2</text>
<text x="197.3" y="220">1</text>
<text x="188.4" y="222.5">4</text>
<text x="188.4" y="225">6</text>
<text x="188.4" y="227.6">8</text>
<text x="197.3" y="222.5">3</text>
<text x="197.3" y="225">5</text>
<text x="197.3" y="227.6">7</text>
<text x="187.8" y="230.1">10</text>
<text x="187.8" y="232.7">12</text>
<text x="196.7" y="232.7">11</text>
<text x="197.3" y="230.1">9</text>
</g>
<text font-size="1.8" fill="#0f0f0f" x="296.7" y="45.9">Vrefout</text>
<g font-size="1.4" fill="#006464">
<text x="332.5" y="52.6">1</text>
<text x="332.5" y="55.1">2</text>
<text x="333" y="84">1</text>
<text x="333" y="86.6">2</text>
<text x="332.8" y="117.8">1</text>
<text x="332.8" y="120.4">2</text>
<text x="334.8" y="144.8">~{EN}</text>
<text x="334.8" y="147.3">IN</text>
<text x="355" y="147.3">OUT</text>
<text x="355.8" y="144.8">~{OC}</text>
<text x="354.8" y="152.4">GND</text>
</g>
<g font-size="1.4" fill="#a90000">
<text x="336.7" y="51.6">1</text>
<text x="336.7" y="54.1">2</text>
<text x="337.2" y="83.1">1</text>
<text x="337.2" y="85.6">2</text>
<text x="337" y="116.8">1</text>
<text x="337" y="119.4">2</text>
<text x="330.6" y="143.8">4</text>
<text x="361.1" y="143.8">3</text>
<text x="330.6" y="146.3">5</text>
<text x="361.1" y="146.3">1</text>
<text x="361.1" y="151.4">2</text>
</g>
</svg>
